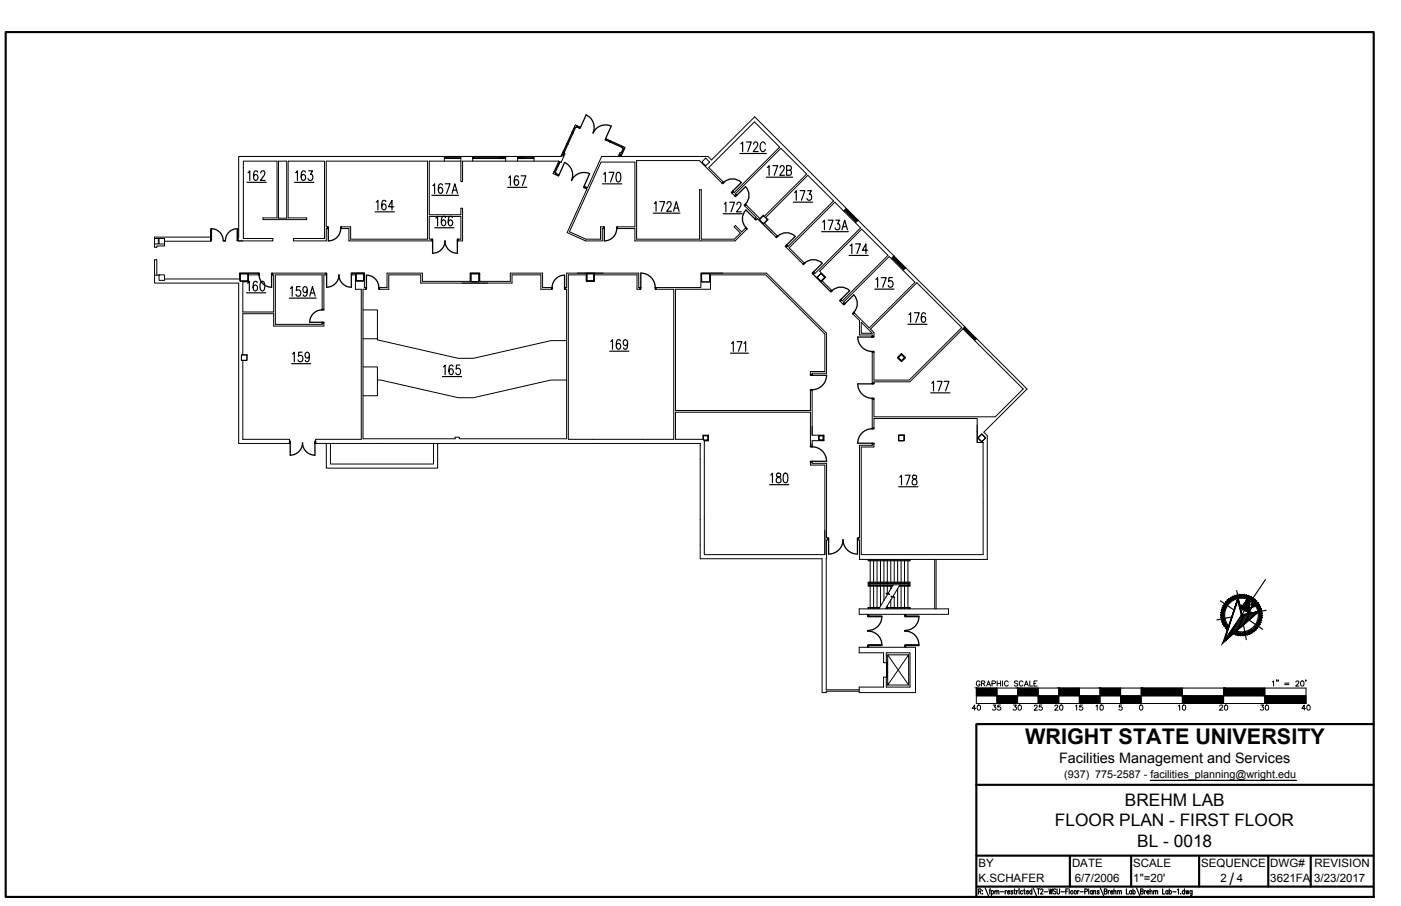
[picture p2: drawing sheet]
<svg xmlns="http://www.w3.org/2000/svg" width="432mm" height="279mm" viewBox="0 0 432 279" stroke-linecap="round" stroke-linejoin="round" font-family="sans-serif">
<!-- layer: A-EXISTING -->
<g fill="none" stroke="#000" stroke-width=".31">
<path d="M177.1 39.1l-.8 1.6M177.2 39.2l-.7 1.6M177.4 39.3l-.7 1.6M177.8 39l.9 .4M177.9 38.8l-.3 .5-.5-.2M177.9 38.8l-.6-.3-.2 .6M177.9 38.8l1 .5-.1 .3-1.1-.4M178.7 39.2l-.1 .4M85.8 49.7h2.6v17.6h-2.6zM137 48.3h-63.4v24.8h-.3v1.2h10.8v-.8h-9.1v-23.8h10.4v17.5h-4.4v.5h13.5v-.5h-5.7v-17.5h11.2v23.8h-9.5v.8h10.1v-3.8h.4v-.6h-.4v-20.2h31.2v24.1h-23.7v-3.9h-2.9v.6h2.3v3.8h25.6v-.5h-.8v-7h9.7v7h-.8v.5h1.4v-10.1h-.6v2h-9.7v-16.5h9.7M137 48.3h5M137 48.3v1.4"/>
<path d="M137.2 48.7h4.6M141.8 48.5h-4.8h.2v.4h-.2h4.8M142 49.7v6.3h.6v-6.3h29.6M142 48.3h3.7v1.4M142 48.5h-.2v.4h.2M142 48.3v1.4M145.7 48.5h10.1h-.2v.4h.2h-10.1h.2v-.4zM145.7 48.3h10.1M145.9 48.7h9.7M155.8 49.7v-1.4h3.7v1.4M159.5 48.3h5.1M159.7 48.7h4.7"/>
<path d="M164.4 48.5h-4.9h.2v.4h-.2h4.9M164.6 48.5h-.2v.4h.2M170.5 53.5l.2-.5 .6 .2-.2 .6M171.1 53.6l.9 .4M171.3 53.4l1 .5-.2 .4-1.6-.8M172.1 53.8l-.1 .4M172.1 49.9l.4 .2M172.2 49.7h.1M172.2 49.7l.4 .2M172.2 49.7l-1.7 3.8M172.3 50l-1.4 3.1M172.5 50.1l-1.4 3.1"/>
<path d="M172.5 50.1l-.6 1.4M172.6 49.9l-.1 .2M172.9 48.3h-8.3v1.4M173 48.1l-.1 .2M173.3 47.5l.5 .2-.2 .5-.5-.2zM173.4 47.1l.7 .3-1.2 2.7-.3-.2M173.6 46.7l-.2 .4M174 46.8l-.2 .5M174.7 44.3l.4 .2-.1 .2-.4-.2zM174.8 44.6l-1.1 2.4M176.2 40.9l-3.3 7.4M176.2 40.9l.4 .2 .1-.2"/>
<path d="M176.3 40.7l-.1 .2M176.3 40.7l.4 .2M176.4 41l-1.5 3.4M176.7 40.9l-2.9 6.4 .1-.2-.4-.2-.1 .2M180.1 57.7l.7 .3M180.2 57.5l-.2 .4M180.7 58.2l.2-.4 .2 .1 4.3-9.6h32.8l1.1 1 13.3-13.3 28.3 28.3M180.7 58.2l.2 .1-6.1 13.4 5.7 2.6h5.1v-3.8h.4v-.6h-.9v3.9h-4.5l-5.1-2.3 9.7-21.5h10.5v19.9h-5.4v.6h5.4v3.8h30.9l3.6-3.6-.4-.4-1.2 1.2-2-1.9-.3 .3 1.9 2-1.9 1.9h-10.2v-15.3h-.5v15.3h-19.4v-24.3h19.4l7 7 .3-.4-4.4-4.4 14-14.1 7.8 7.8-14.1 14-.3-.3-.3 .4 .9 1 .4-.4-.3-.3 14.1-14.1 7.9 8-13 12.9-.3-.3-1.1 1.1-4.3-4.3-.4 .4 3.6 3.5-.3 .3M180.9 57.8l-.9-.4-.2 .4 .9 .4M186.8 43l1.2 .6M186.9 42.8l-.2 .4M188.1 43.4l.2 .1-.2 .4-.2-.1z"/>
<path d="M188.2 43.7l3.8 1.7M191.1 47.5l.5 .2-.2 .5-.5-.2zM191.5 47l.4 .1M191.8 47.3l-.4 1-.7-.4M191.8 47.3l-.7-.3-.6 1.3M192 45.9l-.6 1.3M192.1 45.2l.6 .3-.3 .6-.6-.3zM192.1 45.2l-5.4-2.5-.2 .4 5.4 2.5M192.2 45.9l-.5 1.1M192.4 46.1l-.6 1.2M216.3 49.9l1.2-1.1 1.2 1.1-1.2 1.3zM47.6 73.5h1.2v1.7h-1.2v-2.1h17.4v1.3h-14.3v1.5h-2.4v.4h-.7v-1.1"/>
<path d="M49 73.5h1.7v1.7h-1.7zM68.8 74.2h.7v.2h-.7zM73.6 74.3h1.2M233.1 67.7l.4-.3 5.7 5.7 .4-.3-4-4 1.1-1.1-.7-.7 13-12.9 7.9 7.9-14.1 14M234.1 67.7l1.2-1.2 1.2 1.2-1.2 1.2zM236.6 67.7l.1 .1M242.5 75.7l.3 .3-.3-.3-.3 .4 5.3 5.3 .4-.3-4.7-4.7 14.1-14.1 7.9 8-14 14.1-.3-.4-.4 .4M260.3 64.9l3.6 3.6M260.4 64.7l.3-.3 .2 .2-.3 .3zM260.6 64.9l3.3 3.3M260.7 64.7l3.3 3.3M260.9 64.3l-.9 .8"/>
<path d="M260.9 64.3l3.5 3.6M260.9 64.6l3.3 3.3M264.2 67.9l.1 .1-.3 .3-.1-.1zM264.4 67.9l11.1 11M264.4 67.9l-.8 .8M274.9 79.5l3.6 3.6M275.1 79.4l.3-.3 .1 .1-.3 .3zM275.2 79.5l3.3 3.3M275.4 79.4l3.3 3.3M275.5 78.9l-.8 .9M275.5 78.9l3.6 3.6M275.5 79.2l3.3 3.3"/>
<path d="M47.6 84.9v-4.8h.7v4.8M49 84.9h-1.4v2.4h26v49.5h15.6v-1.3h-14.4v-24.4M49 84.8h1.7v1.7h-1.7zM74 84.4h2.4v2.3h-2.4zM74.9 86.9h1.7M76.6 84.2h-2.8v1.8h-23.1M79.7 84.8h-3.1v2.1h-1.8v9.3h9.5v-11.4h-.4M79.8 84.2h-6v1.6M83.9 84.2h16.5M100.4 84.8h-.6v10.6h-.5v-10.6h-14.4v15.2h14.4v-.4h.5v1h-15.5v-3.9h-9.5v12.7M108.4 84.2h3.9v4.5h.4v.5h-.8v46.1h28.4v-.5h1.3v.5h33v-46.1h-.4v-.5h.4v-4.5h22.3v4.5h.4v.5h-1v-4.4h-13.1v2h-2.5v-2h-5.5v50.7h32.5v-46.3h-5.5v-.5h13.8v-4.5h20.2l18.6 18.6v12.3h-4.5v.4h-.5v-.9h4.4v-11.6l-18.2-18.2h-17v4.4h-10.8v37.4h41.6v-6.2h.5v13.8h3.6v1.7h-3.6v1.8M108.5 84.8h1.1v4.4h1.8v46.3h-14.1v1.3h118.5v35.5h37.6v41.3h1.2v-.4h10.2"/>
<path d="M109.7 84.4h2.4v2.2h-2.4zM111.9 95.6h4.4v8.9h-4.4M119.3 84.2h10.9v2.6h14.7v-2.6h3v2.6h9.4v-2.6h9.9v4.5h2.8v.5h-3.3v-4.4h-8.9v2.5h-28.1v-2.5h-9.9v4.4h-2.8v-.5h2.3zM144.9 84.2h3M145.1 84.4h2.6v2.5h-2.6zM180.8 84.4h2.3v2.2h-2.3zM216.1 84.2h6.7M216.2 84.4h2.6v2.5h-2.6zM250.4 84.3l5.5 5.6 .4-.4-2.9-2.9 1.1-1.1-1.9-1.9 13-12.9 8.1 8-14.1 14.1-.3-.3-.4 .4 1 1 .4-.4-.3-.3 14.1-14.1 7.9 8-14.1 14-4.6-4.6-.4 .4 2 2v4.4h3.9v.4h.6v-1.1l-1.1-1.1 14.3-14.3 13.8 13.8-16.2 16.2h-10.8v-8.6h-.6v9.6h.6v-.5h11.1l16.3-16.3M251.8 85.5l1.3-1.2 1.2 1.2-1.3 1.3zM265.4 99.4l3.4 3.4h-3.4zM278.5 82.8l.3-.3 .2 .2-.3 .3z"/>
<path d="M279.1 82.5l37.4 37.5-13.3 13.3 1.1 1v38.2h-39.4v-6h-.4v-.6h.4M279.1 82.5l-.8 .9M74.4 109.4h1.7v1.7h-1.7zM111.9 113.1h4.4v8.9h-4.4M116.3 117.2h1l23.9 5.5h4.7l23.9-5.5h4.8M116.3 104.5v.3l24.9 5.7h4.7l23.9-5.5h4.8M276.9 110.3l.9-1 1 1-1 .9zM277.8 109.1l1.2 1.2-1.2 1.2-1.2-1.2zM296.8 101.4l18.6 18.6-8.6 8.5h-37.4v-5.5h-.6v9h.6v-2.9h31.8v7.4h1.8M297.1 101.4l3.3 3.3M297.2 101l.2 .1-.3 .3-.2-.1zM297.2 101.3l3.3 3.2"/>
<path d="M297.4 101.1l3.3 3.3M297.4 100.8l-.6 .6M300.4 104.7l.3-.3 .1 .1-.3 .3zM301 104.4l-.6 .6M100.6 136.8v7.6h34.3v-7.6M101.8 136.8v6.3h31.8v-6.3M216.8 134.4h1.4v1.3h-1.4zM218.3 134.2v1.7h-1.2v35.1h37.1v-27.6h-4.4v-.9h.5v.4h4.5v23h.4v.6h-.4l-.2 5.8v40.4h10.2M218.3 134.2h-1.6v1.3h-8.5v-8.4h41.6v10.5M218.3 134.2v1.7h-1.2M252.4 134.4h1.4v1.3h-1.4zM277 134.2h1.7v1.7h-1.7z"/>
<path d="M301.2 131v5.5h1.8v34.5h-37.6v-33.1h4v-1h-.6v.4h-3.9v28.6h-.4M301.4 135.1l1.2-1.2 1.2 1.2-1.2 1.1zM267.6 172.5v.4h12.9v-.4M267.8 172.5v.2h12.5v-.2M268 179.9h12v.5h-12zM268.2 172.5v.2M268.2 172.9v6.6M268.2 179.7v.2M269.3 172.5v.2M269.3 172.9v6.6M269.3 179.7v.2M270.3 172.5v.2"/>
<path d="M270.3 172.9v6.6M270.3 179.7v.2M271.4 172.5v.2M271.4 172.9v6.6M271.4 179.7v.2M272.4 172.5v.2M272.4 172.9v6.6M272.4 179.7v.2M273.5 172.5v.2M273.5 172.9v6.6M273.5 179.7v.2M274.5 172.5v.2"/>
<path d="M274.5 172.9v6.6M274.5 179.7v.2M275.6 172.5v.2M275.6 172.9v6.6M275.6 179.7v.2M276.7 172.5v.2M276.7 172.9v6.6M276.7 179.7v.2M277.7 172.5v.2M277.7 172.9v6.6M277.7 179.7v.2M278.8 172.5v.2"/>
<path d="M278.8 172.9v6.6M278.8 179.7v.2M279.8 172.5v.2M279.8 172.9v6.6M279.8 179.7v.2M288.1 172.5v15.3M288.5 172.5v15.3M264.8 199.6h17.4v14h-17.4v-1.7h7.5v-3.1h.9v3.1h7.3v-10.6h-7.3v3.1h-.9v-3.1h-7.5zM264.8 187.8h27.5v1.7h-27.5zM267.3 194.4h.5v.2h-.5zM267.3 199.1h.5v.2h-.5zM267.3 189.8h.5v.2h-.5z"/>
<path d="M267.5 189.5v.3M267.5 199.3v.3M267.7 189.5v.3M267.7 199.3v.3M268.2 180.4v.2M268.2 180.8v6.5M268.2 187.6v.2M269.3 180.4v.2M269.3 180.8v6.5M269.3 187.6v.2M270.3 180.4v.2M270.3 180.8v6.5"/>
<path d="M270.3 187.6v.2M271 187.6h-3.2v.2M271.1 187.3h-3.5v.5M271.4 180.4v.2M271.4 180.8v6.1M272.4 180.4v.2M272.4 180.8v4.4M273 187.6h7.3v.2M273.2 187.3h7.3v.5M273.5 180.4v.2M273.5 180.8v2.3M273.5 186.8v.5"/>
<path d="M273.5 187.6v.2M274.5 180.4v.2M274.5 180.8v.8M274.5 185v2.3M274.5 187.6v.2M275.1 180.8h-7.5v-1.3h12.9v1.3h-3.4M275.2 180.6h-7.4v-.9h12.5v.9h-3M275.3 180.4l-1.5 2.5 .4 .5-1.1-.5 .4 .5-2.6 4.4M275.6 184.2v3.1M275.6 187.6v.2M276.7 181.5v5.8M276.7 187.6v.2"/>
<path d="M277.4 180.4l-2.1 3.4 .4 .5-1.1-.5 .4 .5-2.1 3.5M277.7 180.4v.2M277.7 180.8v6.5M277.7 187.6v.2M278.8 194.4h.4v.2h-.4zM278.8 180.4v.2M278.8 180.8v6.5M278.8 187.6v.2M278.8 189.8h.4v.2h-.4zM278.8 199.1h.4v.2h-.4zM278.9 189.5v.3M278.9 199.3v.3"/>
<path d="M279.1 189.5v.3M279.1 199.3v.3M279.8 180.4v.2M279.8 180.8v6.5M279.8 187.6v.2M273.2 204.4h.1M273.2 204.2h.2v4.8h-.2zM273.6 201.9l6.4 9.4M280 201.9h-6.4v9.4l6.4-9.4v9.4h-6.4"/>
</g>
<!-- layer: A-DOOR -->
<g fill="none" stroke="#000" stroke-width=".4">
<path d="M180.6 35.4a4.2 4.2 0 0 1 2.2 5.6 4.3 4.3 0 0 1 5.6-2.1l-1.7 3.8M180.7 35.4l-1.8 3.9M181.7 53.5a4.2 4.2 0 0 0-5.6 2.2 4.2 4.2 0 0 0-2.1-5.6l-1.7 3.9M181.7 53.5l-1.7 3.9M222.6 56.5l.3-.4 .2 .2-.4 .4zM223.1 56.3a3.8 3.8 0 0 1 5.4 0M228.5 56.3l-2.7 2.7 .1 .1-.3 .4-.2-.1 .4-.4M65 70.6h.2v3.6h-.2zM65.2 70.5a3.6 3.6 0 0 1 3.6 3.7M73.1 70.5a3.6 3.6 0 0 0-3.6 3.7M73.1 70.6h.2v3.6h-.2zM105 70.5a3.8 3.8 0 0 1-3.8 3.8v-3.8h-.2v-.6h.2v.6"/>
<path d="M105 69.9h.2v.6h-.2zM133.1 73.8h.2v.5h-.2zM133.3 74.3v3.8M141 74.3v-.5h.2v.5h-.2v3.8a3.8 3.8 0 0 1-3.9-3.8 3.8 3.8 0 0 1-3.8 3.8M190.1 70.5a3.8 3.8 0 0 1-3.9 3.8l.1-3.8h-.3v-.6h.3v.6M190.1 69.9h.2v.6h-.2zM227 60.3l-.3 .3-.2-.1 .4-.4 .1 .2 2.7-2.8a3.8 3.8 0 0 1 0 5.4M229.8 62.9l.1 .2-.4 .4-.1-.2zM229.8 70.3l.1-.1 .4 .3-.1 .2zM229.9 64.8a3.8 3.8 0 0 0 0 5.4M229.9 64.8l2.7 2.7 .2-.2 .3 .4-.1 .2-.4-.4M239.2 73.1l.4-.3 .1 .1-.4 .4z"/>
<path d="M239.7 72.9a3.8 3.8 0 0 1 5.4 0l-2.7 2.7 .1 .1-.3 .4-.2-.1 .4-.4M79.7 84.2h.2v.6h-.2zM79.9 84.8a3.8 3.8 0 0 0 3.8 3.8v-3.8h.2v-.6h-.2v.6M99.3 95.6a3.8 3.8 0 0 0-3.8 3.8h3.8v.2h.5v-.2h-.5M99.3 95.4h.5v.2h-.5zM100.4 84.2h.3v.6h-.3zM100.7 84.8v3.8a3.8 3.8 0 0 0 3.8-3.8 3.8 3.8 0 0 0 3.8 3.8v-3.8h.2v-.6h-.2v.6M116.7 88.7h.3v.5h-.3zM116.7 88.7a3.8 3.8 0 0 0-3.8-3.8v3.8h-.2v.5h.2v-.5M170 88.7h.2v.5h-.2zM170.2 88.7a3.8 3.8 0 0 1 3.8-3.8v3.8h.2v.5h-.2v-.5M201.9 88.7a4.4 4.4 0 0 0-4.4-4.5v4.5h-.2v.5h.2v-.5"/>
<path d="M201.9 88.7h.3v.5h-.3zM247.9 81.1l.1 .1-.4 .4-.1-.2zM248 81.2a3.8 3.8 0 0 1 5.4 0l-2.7 2.7 .2 .1-.4 .4-.2-.1 .4-.4M255.9 89.9l.4-.4 .2 .2-.4 .3zM256.4 89.7a3.8 3.8 0 0 1 5.4 0M260.4 93.6l-.3 .4-.2-.1 .4-.4 .1 .1 2.7-2.7a3.8 3.8 0 0 1 0 5.4M261.9 89.7l-2.7 2.7 .1 .1-.4 .4-.1-.2 .4-.3M263.1 96.3l.2 .2-.4 .4-.1-.2zM250.3 115.7h-.5v-.2h.5v.2h4.5a4.5 4.5 0 0 1-4.5 4.5M268.8 103.9h.6v-.2h-.6v.2h-4.4a4.4 4.4 0 0 0 4.4 4.5M268.8 108.4h.6v.2h-.6zM268.8 118.4h.6v-.2h-.6v.2h-4.4a4.4 4.4 0 0 0 4.4 4.4"/>
<path d="M89.2 136h.2v.6h-.2zM89.4 136.6v3.8a3.8 3.8 0 0 0 3.8-3.9 3.8 3.8 0 0 0 3.9 3.9v-3.8h.2v-.6h-.2v.6M249.8 137.6h.5v.2h-.5zM249.8 120.2h.5v.2h-.5zM250.3 137.8a4.5 4.5 0 0 1 4.5 4.5h-4.5v.2h-.5v-.2h.5M268.8 132.2a4.4 4.4 0 0 0-4.4 4.5h4.4v.2h.6v-.2h-.6M268.8 122.8h.6v.2h-.6zM268.8 132h.6v.2h-.6zM255.4 166.4v-.5h-.2v.5h.2v4.5M264.3 166.4v-.5h.2v.5h-.2v4.5a4.5 4.5 0 0 1-4.5-4.5 4.4 4.4 0 0 1-4.4 4.5M267.6 194.6a4.2 4.2 0 0 1 4.2 4.3M267.6 198.9h4.2v.2h-4.2z"/>
<path d="M267.6 190h4.2v.2h-4.2zM271.8 190.2a4.2 4.2 0 0 1-4.2 4.2M279 194.6a4.2 4.2 0 0 1 4.2 4.3M279 190h4.2v.2h-4.2zM279 198.9h4.2v.2h-4.2zM283.2 190.2a4.2 4.2 0 0 1-4.2 4.2"/>
</g>
<!-- layer: NORTH -->
<g fill="#000" stroke="#000" stroke-width=".31">
<path d="M382.3 187.2l.7 .3zM382.7 187.5l.5 .2zM384.3 185.1l.6 1.6-1.3-.6zM384.7 188.8l.5 .2zM386.1 186.6l.2 .1zM386.1 186.5l.2 .1zM386.2 186.5l.2 .1zM386.2 186.5l.3 .1zM385.9 186.2l.6 .2z"/>
<path d="M380.5 194.8l.4 .9-.7-.2zM380.5 194.8l.4 .9 .2-.7zM381.1 195l.5 .9-.7-.2zM381.1 195l.5 .9 .1-.7zM381.7 195.2l.6 .8-.7-.1zM381.7 195.2l.6 .8v-.8zM382.3 195.2l.7 .8h-.7zM382.3 195.2l.7 .8v-.8zM383 195.2l.7 .7-.7 .1zM383 195.2l.7 .7-.1-.8zM383.6 195.1l.8 .6-.7 .2zM383.6 195.1l.8 .6-.2-.7zM384.2 195l.9 .5-.7 .2zM384.2 195l.9 .5-.3-.7zM384.8 194.8l1 .3-.7 .4zM384.8 194.8l1 .3-.4-.6zM385.4 194.5l1 .3-.6 .3zM385.4 194.5l1 .3-.5-.6zM385.9 194.2l1 .1-.5 .5zM385.9 194.2l1 .1-.5-.5zM386.4 193.8h1l-.5 .5zM386.9 193.3l-.5 .5h1zM386.9 193.3l1-.1-.5 .6zM387.3 192.8l-.4 .5 1-.1z"/>
<path d="M382.3 187.2l.7 .3zM382.3 187.2l.7 .3z"/>
<path d="M382.3 187.2l.7 .3zM382.3 187.2l.7 .3z"/>
<path d="M382.3 187.2l.7 .3zM382.4 187.2l.6 .3z"/>
<path d="M382.4 187.2l.6 .2zM382.4 187.2l.6 .2z"/>
<path d="M382.4 187.1l.6 .3zM382.4 187.1l.6 .3z"/>
<path d="M382.4 187.1l.2 .2zM382.4 187.1l.2 .2z"/>
<path d="M382.4 187.1l.1 .1zM382.4 187.1l.1 .1z"/>
<path d="M382.3 187.2l.7 .4zM382.3 187.2l.7 .4zM382.3 187.2l.7 .3z"/>
<path d="M382.4 187.3l.7 .3zM382.4 187.3l.7 .3z"/>
<path d="M382.5 187.3l.6 .3zM382.5 187.3l.6 .3z"/>
<path d="M382.6 187.4l.6 .3zM382.6 187.4l.6 .3z"/>
<path d="M382.6 187.3l.4 .1zM382.6 187.3l.4 .1z"/>
<path d="M382.6 187.3l.4 .1zM382.6 187.3l.4 .1z"/>
<path d="M382.6 187.3l.4 .1zM382.7 187.3l.3 .1z"/>
<path d="M382.6 187.4l.6 .3zM382.6 187.4l.6 .3z"/>
<path d="M382.7 187.5l.5 .2zM382.7 187.5l.5 .2z"/>
<path d="M382.7 187.3l.3 .1zM382.7 187.3l.3 .1z"/>
<path d="M384.3 184.9l-1.3 2.2zM384.3 184.9l-1.3 2.2zM384.3 184.9l.6 .4zM384.3 185l.6 .3zM384.8 185.4l.2 2.8zM384.8 185.4l.2 3zM386 186.7l-1 1.7zM386 186.7l-1 1.7z"/>
<path d="M382.7 187.3l.3 .1zM382.7 187.3l.3 .1z"/>
<path d="M382.7 187.3l.3 .1zM382.7 187.3l.3 .1zM382.7 187.3l.3 .1zM382.7 187.3l.3 .1z"/>
<path d="M382.7 187.3l.3 .1zM382.7 187.3l.3 .1z"/>
<path d="M382.7 187.3h.3zM382.8 187.2l.2 .1zM382.8 187.2l.2 .1zM382.8 187.2l.2 .1z"/>
<path d="M382.8 187.2l.2 .1zM382.8 187.2l.2 .1zM382.8 187.2l.2 .1zM382.8 187.2l.2 .1z"/>
<path d="M382.8 187.2l.2 .1zM382.8 187.2l.2 .1z"/>
<path d="M382.8 187.2l.2 .1zM382.8 187.2l.2 .1z"/>
<path d="M382.8 187.2l.2 .1zM382.9 187.1l.1 .2zM382.9 187.1l.1 .1zM382.9 187.1l.1 .1z"/>
<path d="M382.9 187.1l.1 .1zM382.9 187.1l.1 .1z"/>
<path d="M382.9 187.1l.1 .1zM382.9 187.1l.2 .1z"/>
<path d="M382.9 187.1l.2 .1zM382.9 187.1l.2 .1z"/>
<path d="M383.6 186.1l-.7 1h.2zM383.6 186.1l.1 .1-.6 .9z"/>
<path d="M382.3 187.2l.9 .6zM382.3 187.2l.8 .5zM382.4 187.1l-.1 .1z"/>
<path d="M383.7 186.2v1.2l1.3 .5zM383.7 186.2l1.2 .5 .1 1.2z"/>
<path d="M383.7 187.4l.1 .4 1.2 .5zM383.7 187.4l1.3 .5v.4z"/>
<path d="M383.8 187.8v.4l1.1 .5zM383.8 187.8l1.3 .5-.2 .4z"/>
<path d="M383.8 188.2l1 .6zM383.8 188.2l1.1 .5z"/>
<path d="M384.3 188.6l.9 .4zM384.3 188.6l.9 .4z"/>
<path d="M384.3 185.1l.6 1.6v-1.4zM384.3 185l.6 .3z"/>
<path d="M386.1 186.7l-1.1 1.6h.1zM386.1 186.7l.1 .1-1.1 1.5z"/>
<path d="M385.9 186.2l.7 .3zM385.9 186.2l.7 .3z"/>
<path d="M386 186.2l.6 .3zM386 186.2l.6 .3z"/>
<path d="M386.1 186.7l.1 .1zM386.1 186.7l.1 .1z"/>
<path d="M386.1 186.7h.1zM386.1 186.7h.1z"/>
<path d="M386.1 186.6l.1 .1zM386.1 186.6l.1 .1z"/>
<path d="M386.1 186.6l.1 .1zM386.1 186.6l.1 .1z"/>
<path d="M386 186.3l.7 .3zM386 186.3l.7 .3z"/>
<path d="M386.1 186.6l.1 .1zM386.1 186.6l.2 .1zM386.1 186.6l.2 .1z"/>
<path d="M386.1 186.3l.7 .3zM386.1 186.3l.7 .3z"/>
<path d="M386 186l-.1 .2zM386 186l.8 .6zM386 186.1l.8 .5z"/>
<path d="M386.1 186.6l.2 .1zM386.1 186.6h.2zM386.1 186.6h.2zM386.1 186.6h.2z"/>
<path d="M386.1 186.6h.2zM386.1 186.5l.2 .1z"/>
<path d="M386.1 186.3l.7 .3zM386.1 186.3l.7 .3z"/>
<path d="M386.1 186.3l.7 .3zM386.1 186.3l.7 .3z"/>
<path d="M386.1 186.5l.2 .1zM386.1 186.5l.2 .1zM386.1 186.5l.3 .1z"/>
<path d="M386.1 186.5l.3 .1zM386.1 186.5l.3 .1z"/>
<path d="M386.1 186.5l.3 .1zM386.2 186.5l.2 .1z"/>
<path d="M386.1 186.4l.7 .3zM386.1 186.4l.7 .3z"/>
<path d="M386.1 186.4l.7 .3zM386.1 186.4l.7 .2z"/>
<path d="M386.2 186.5l.2 .1zM386.2 186.5l.2 .1zM386.2 186.5l.3 .1z"/>
<path d="M386.2 186.5l.3 .1zM386.2 186.5l.3 .1zM386.2 186.5l.3 .1z"/>
<path d="M386.2 186.5l.5 .2zM386.2 186.5l.6 .2z"/>
<path d="M386.2 186.4l.6 .3zM386.2 186.4l.6 .3z"/>
<path d="M386.2 186.4l.6 .3zM386.2 186.4l.6 .3z"/>
<path d="M386.2 186.5l.2 .1zM386.2 186.5l.2 .1z"/>
<path d="M385.9 186.2l.6 .2zM386 186.1l.4 .3z"/>
<path d="M386.5 186.6l.2 .1zM386.5 186.6l.2 .1z"/>
<path d="M386.6 186.6l.1 .1zM386.6 186.6l.1 .1z"/>
<path d="M386.2 186.7l-1.3 2.1zM386.2 186.7l-1.4 2.1zM384.8 188.8l.4 .2zM384.8 188.8l.4 .2zM383.7 188.2l1.4 1zM383.7 188.2l1.4 .9zM383.7 186.3v1.9zM383.7 186.1l.1 2.1zM383.7 186.1l-.6 1.1zM383.7 186.1l-.6 1.1z"/>
<path d="M376.9 198.3l11-9.5-.2-.2zM377.4 197.6l10.3-9-10.8 9.7zM381.6 184.2l-4.7 14.1 .5-.7zM381.6 184.2v.8l-4.2 12.6zM381.6 184.2v.8l1.1 4.6zM381.6 185l1.1 4.6-.1 .2zM382.7 189.6l-.1 .2 5.2-1.2zM382.6 189.8l5.2-1.2v.2z"/>
<path d="M387.3 192.8l.9-.2-.3 .6zM387.6 192.2l-.3 .6 .9-.2zM387.6 192.2l.9-.2-.3 .6zM387.8 191.7l-.2 .5 .9-.2zM387.8 191.7l.9-.4-.2 .7zM388 191.1l-.2 .6 .9-.4zM388 191.1l.9-.5-.2 .7zM388.1 190.5l-.1 .6 .9-.5zM388.1 190.5l.9-.6-.1 .7zM388.2 189.9l-.1 .6 .9-.6zM388.2 189.9l.7-.7 .1 .7zM388.2 189.2v.7l.7-.7zM388.8 188.5l.1 .7h-.7zM388.1 188.6l.1 .6 .6-.7zM388.7 187.8l.1 .7-.7 .1zM388 188l.1 .6 .6-.8zM388.4 187.1l.3 .7-.7 .2zM387.7 187.4l.3 .6 .4-.9zM388.1 186.5l.3 .6-.7 .3zM387.4 186.9l.3 .5 .4-.9zM387.7 185.9l.4 .6-.7 .4zM387.1 186.4l.3 .5 .3-1zM387.2 185.4l.5 .5-.6 .5zM386.7 185.9l.4 .5 .1-1zM386.7 184.9l.5 .5-.5 .5zM386.7 184.9l-.5 .6 .5 .4zM386.2 184.5l.5 .4-.5 .6zM386.2 184.5l-.4 .6 .4 .4zM385.6 184.1l.6 .4-.4 .6zM385.6 184.1l-.4 .7 .6 .3zM384.9 183.8l.7 .3-.4 .7zM384.9 183.8l-.2 .7 .5 .3zM384.2 183.6l.7 .2-.2 .7zM384.2 183.6l-.1 .7 .6 .2zM383.6 183.4l.6 .2-.1 .7zM383.6 183.4l-.2 .8 .7 .1zM382.9 183.4h.7l-.2 .8zM382.9 183.4l-.1 .7 .6 .1zM382.1 183.4h.8l-.1 .7zM382.1 183.4l.1 .7h.6zM381.4 183.5l.7-.1 .1 .7zM381.4 183.5l.2 .7 .6-.1zM380.8 183.7l.6-.2 .2 .7zM380.8 183.7l.2 .7 .6-.2zM380.1 183.9l.7-.2 .2 .7zM380.1 183.9l.3 .7 .6-.2zM379.5 184.2l.6-.3 .3 .7zM379.5 184.2l.3 .7 .6-.3zM378.9 184.7l.6-.5 .3 .7zM378.9 184.7l.4 .5 .5-.3zM378.3 185.1l.6-.4 .4 .5zM378.3 185.1l.6 .5 .4-.4zM378.3 185.1l.6 .5h-1zM377.9 185.6l.5 .5 .5-.5zM377.9 185.6l.5 .5-1 .1zM377.4 186.2l.6 .4 .4-.5zM377.4 186.2l.6 .4-.9 .2zM377.1 186.8l.6 .3 .3-.5zM377.1 186.8l.6 .3-.9 .3zM376.8 187.4l.7 .3 .2-.6zM376.8 187.4l.7 .3-1 .4zM376.5 188.1l.8 .2 .2-.6zM376.5 188.1l.8 .2-.9 .6zM376.4 188.9h.7l.2-.6zM376.4 188.9h.7l-.7 .7zM376.4 189.6h.7v-.7zM376.4 189.6h.7l-.7 .7zM377.1 189.6l-.7 .7 .7-.1zM376.4 190.3l.7-.1-.6 .8zM377.1 190.2l-.6 .8 .7-.1zM376.5 191l.7-.1-.5 .8zM377.2 190.9l-.5 .8 .7-.2zM376.7 191.7l.7-.2-.4 .9zM377.4 191.5l-.4 .9 .6-.3zM377 192.4l.6-.3-.3 .9zM377.6 192.1l-.3 .9 .6-.4zM377.3 193l.6-.4-.2 1zM377.9 192.6l-.2 1 .6-.5zM377.7 193.6l.6-.5-.1 1.1zM378.3 193.1l-.1 1.1 .5-.6z"/>
</g>
<circle cx="386.1" cy="186.7" r=".18" fill="#000"/>
<g fill="none" stroke="#000" stroke-width=".36">
<path d="M390 178.7l-5.1 7.6M376.1 185.3l4.3 2.9M377.3 197.8h-.1M377.7 197.4l-.3 .1M378.1 197.1h-.5M378.5 196.7l-.7 .1M378.7 193.1a5.2 5.2 0 0 1 2.1-8.3 5.2 5.2 0 0 1 7 4.8 5.2 5.2 0 0 1-6.9 5M379 196.3l-.9 .2M379.4 196l-1.1 .2M379.7 190.3l-4.6 .9M379.8 195.6l-1.3 .2M380.2 195.2l-1.5 .3"/>
<path d="M380.7 194.9l-1.8 .3M381.1 194.5l-1.9 .4M381.1 191.9l3.8-.7 4.3 2.9M381.2 182.1l.9 4.6M381.5 194.1l-2.1 .4M381.9 193.8l-2.3 .4M382.3 193.4l-2.5 .5M382.8 193l-2.8 .6M383.2 192.7l-2.9 .5M383.2 192.6l.9 4.7M383.6 192.3l-3.1 .6M383.8 188l-6.7 9.9"/>
<path d="M384.1 191.9l-3.4 .7M384.5 191.6l-3.6 .6M385.3 190.8l-3.9 .8M385.8 190.5l-4.2 .8M386.2 190.1l-4.4 .9M386.6 189.7l-4.6 .9M387 189.4l-4.8 .9M387.4 189l-4.9 1M390.2 188.2l-4.6 .9"/>
</g>
<!-- layer: BORDER -->
<path d="M1.7 9.9h421.7v266.7h-421.7zM423.4 223.3h-122.5v53.3M300.9 242h122.5M300.9 263.9h122.5M301.1 273.4h122.3M329.7 263.9v9.5M348.6 263.9v9.5M369.6 263.9v9.5M390.9 263.9v9.5M404 263.9v9.5" fill="none" stroke="#000" stroke-width=".66"/>
<!-- layer: BORDER-NOTE -->
<path d="M354.6 240.7h45" fill="none" stroke="#000" stroke-width=".4"/>
<g fill="none" stroke="#000" stroke-width=".36">
<path d="M301.6 274.9l.7-.1v-.6l-.7-.1v1.6M302 274.9l.4 .8M302.8 274.7h.1M302.8 275.5v.2zM303.6 273.8l1 2.4M304.9 274.7h.4M305.3 274.1l-.3 .3v1.3M305.6 274.9l.1-.2a.47 .47 0 0 1 .5 .5 .47 .47 0 0 1-.5 .4l-.1-.1M305.6 274.7v1.5M306.6 274.9l.3-.2h.3v1M306.6 274.7v1M307.2 274.9l.3-.2h.3l.1 1"/>
<path d="M308.3 275h1M309.8 274.7v1M310.3 274.7l-.5 .4M310.5 275.1h.7l-.1-.4a.44 .44 0 0 0-.6 .5 .44 .44 0 0 0 .7 .3M312.2 274.9l-.6-.2v.3l.6 .5-.3 .2-.3-.2M312.5 274.7h.4M312.7 274.1v1.3l.3 .3M313.3 274.7v1M313.8 274.7l-.5 .4M314 274.2h.1M314.1 274.7v1M315.2 274.9l-.1-.2a.47 .47 0 0 0-.6 .5 .47 .47 0 0 0 .6 .4l.1-.1"/>
<path d="M315.5 274.7h.4M315.7 274.1v1.3l.3 .3M316.3 275.1h.7l-.1-.4a.46 .46 0 0 0-.6 .5 .46 .46 0 0 0 .6 .4l.1-.1M318 274.9l-.1-.2a.47 .47 0 0 0-.6 .5 .47 .47 0 0 0 .6 .4l.1-.1M318 274.1v1.6M318.4 273.8l1 2.4M319.7 274.1h.8M320.1 274.1v1.6M320.8 274.5l.1-.3 .3-.1 .2 .5-.7 1.1h.8M321.8 275h1M323.3 274.1l.3 1.6 .3-1.6 .2 1.6 .3-1.6M325.5 274.3l-.3-.2-.6 .2 .1 .4 .5 .2a.43 .43 0 0 1 .1 .8 .43 .43 0 0 1-.7-.2"/>
<path d="M325.8 274.1v1.1l.3 .5 .4-.2 .1-1.4M327 275h1.1M328.5 274.9h.5M329.2 274.1h-.7v1.6M329.5 274.1v1.6M332.1 274.7v1M332.6 274.7l-.5 .4M332.9 275h1M334.3 274.9h.7v-.7l-.7-.1v1.6M335.5 274.1v1.6M336.7 274.9l-.1-.2a.47 .47 0 0 0-.6 .5 .47 .47 0 0 0 .6 .4l.1-.1M336.7 274.7v1"/>
<path d="M337.1 274.9l.2-.2h.3l.1 1M337.1 274.7v1M338.8 274.9l-.2-.2-.4 .2 .5 .3v.4l-.3 .1-.2-.2M339.1 273.8l1 2.4M340.4 274.9l.6-.1v-.6l-.6-.1v1.6l.7-.2 .1-.3-.3-.3M341.6 274.7v1M342 274.7l-.4 .4M342.3 275.1h.7l-.1-.4a.44 .44 0 0 0-.6 .5 .44 .44 0 0 0 .7 .3M343.3 274.9l.3-.2h.3v1M343.3 274.1v1.6M344.4 274.9l.3-.2h.2l.1 1M344.4 274.7v1"/>
<path d="M345 274.9l.3-.2h.3v1M347.2 274.1v1.6h.6M348.8 274.9l-.1-.2a.47 .47 0 0 0-.6 .5 .47 .47 0 0 0 .6 .4l.1-.1M348.8 274.7v1M349.2 274.9l.1-.2a.46 .46 0 0 1 .6 .5 .46 .46 0 0 1-.6 .4l-.1-.1M349.2 274.1v1.6M350.3 273.8l1 2.4M351.5 274.9l.7-.1v-.6l-.7-.1v1.6l.8-.2v-.5l-.3-.1M352.7 274.7v1M353.2 274.7h-.3l-.2 .4M353.5 275.1h.6l-.1-.4a.47 .47 0 0 0-.6 .5 .47 .47 0 0 0 .6 .4l.1-.1M354.5 274.9l.3-.2h.2l.1 1"/>
<path d="M354.5 274.1v1.6M355.6 274.9l.2-.2h.3l.1 1M355.6 274.7v1M356.2 274.9l.3-.2h.2l.1 1M358.3 274.1v1.6h.7M360 274.9l-.1-.2a.47 .47 0 0 0-.6 .5 .47 .47 0 0 0 .6 .4l.1-.1M360 274.7v1M360.4 274.9l.1-.2a.47 .47 0 0 1 .6 .5 .47 .47 0 0 1-.6 .4l-.1-.1M360.4 274.1v1.6M361.5 275h1M362.9 274.4l.3-.3v1.6M363.9 275.5l.1 .1"/>
<path d="M365.1 274.9l-.1-.2a.47 .47 0 0 0-.6 .5 .47 .47 0 0 0 .6 .4l.1-.1M365.1 274.1v1.6M365.5 274.7l.2 1 .2-1 .3 1 .2-1M367.4 274.7l-.1 1.4-.4 .1M367.4 274.9l-.1-.2a.47 .47 0 0 0-.6 .5 .47 .47 0 0 0 .6 .4l.1-.1"/>
<circle cx="330.4" cy="275.1" r=".47"/>
<circle cx="331.4" cy="275.1" r=".47"/>
</g>
<!-- layer: ROOM-NUMBER -->
<g fill="none" stroke="#000" stroke-width=".36">
<path d="M76.1 56.2h6M76.4 53.2l.6-.5v2.9M79.4 53.1l-.1-.3-.5-.1a2.29 2.29 0 0 0-.3 2.8 .81 .81 0 0 0 1-.8 .81 .81 0 0 0-1-.8l-.4 .7M80.4 53.4l.1-.4a.68 .68 0 0 1 .9-.2 .68 .68 0 0 1 .1 1l-1.2 1.8h1.4M90.8 56.2h5.9M91.1 53.2l.6-.5v2.9M94.1 53.1l-.1-.3-.5-.1a2.29 2.29 0 0 0-.4 2.8 .81 .81 0 0 0 1.1-.8 .81 .81 0 0 0-1.1-.8l-.3 .7M95.2 52.7h1.1l-.6 1.1a.87 .87 0 0 1 .7 1.2 .87 .87 0 0 1-1.3 .4l-.2-.3M133.4 57.2l.5-.5v2.9M136.4 57.1l-.1-.3-.6-.1a2.29 2.29 0 0 0-.3 2.8 .81 .81 0 0 0 1.1-.8 .81 .81 0 0 0-1.1-.8l-.3 .7M137.2 56.7h1.5l-1.1 2.9M139.3 59.6l.9-2.9 .8 2.9"/>
<path d="M139.7 58.6h1M156.5 57.8h5.9M156.8 54.8l.5-.6v3M159.8 54.6l-.1-.2-.6-.2a2.29 2.29 0 0 0-.3 2.8 .81 .81 0 0 0 1.1-.7 .81 .81 0 0 0-1.1-.8l-.3 .7M160.6 54.2h1.5l-1.1 3M185.7 56.7h5.9M186 53.7l.6-.6v3M187.7 53.1h1.5l-1 3M190.2 53.3l.5-.2a2.02 2.02 0 0 1 0 3h-.2a2.29 2.29 0 0 1-.3-2.8zM228 47.3h8.2M228.4 44.4l.5-.6v3M230.1 43.8h1.4l-1 3"/>
<path d="M232.3 44.5l.1-.4a.68 .68 0 0 1 .9-.2 .68 .68 0 0 1 .1 1l-1.2 1.9h1.5M235.9 44.5a.83 .83 0 0 0-1.1-.7 .83 .83 0 0 0-.5 1.1v.7a.83 .83 0 0 0 .5 1.1 .83 .83 0 0 0 1.1-.6M236.2 54.6h8.1M236.5 51.7l.5-.6v3M238.2 51.1h1.5l-1.1 3M240.4 51.8l.1-.4a.68 .68 0 0 1 1-.2 .68 .68 0 0 1 .1 1l-1.3 1.9h1.5M242.4 52.5l1.3-.1 .2-.5-.2-.7-1.3-.1v3h1a.82 .82 0 0 0 .5-.8 .82 .82 0 0 0-.5-.8M244.9 59.4l.5-.6v3M246.6 58.8h1.5l-1.1 3M248.9 58.8h1.2l-.7 1.1a.87 .87 0 0 1 .7 1.2 .87 .87 0 0 1-1.3 .4l-.1-.3M115.6 65.3h5.9M115.9 62.3l.6-.5v2.9"/>
<path d="M118.9 62.2l-.1-.3-.5-.1a1.62 1.62 0 0 0-.7 1.9l.4 .9a.81 .81 0 0 0 1-.8 .81 .81 0 0 0-1-.8l-.4 .7M121.3 63.7h-1.5l1-1.9v2.9M133.1 60.2h8.2M134 70.2h5.9M134.3 67.3l.6-.6v3M137.3 67.1l-.1-.3-.5-.1a2.29 2.29 0 0 0-.4 2.8 .81 .81 0 0 0 1.1-.8 .81 .81 0 0 0-1.1-.7l-.3 .7M139.4 67.1l-.1-.3-.5-.1a2.29 2.29 0 0 0-.3 2.8 .81 .81 0 0 0 1-.8 .81 .81 0 0 0-1-.7l-.4 .7M201.3 65.7h8.3M201.7 62.8l.5-.6v2.9M203.4 62.2h1.4l-1 2.9M205.6 62.9l.1-.4a.68 .68 0 0 1 1-.2 .68 .68 0 0 1 0 1l-1.2 1.8h1.5M207.6 65.1l.8-2.9 .9 2.9"/>
<path d="M207.9 64.2h1.1M222.9 65.9h5.9M223.2 62.9l.5-.5v2.9M224.9 62.4h1.5l-1.1 2.9M227.1 63.1l.4-.7 .7 .1 .2 .4-.3 1-1.1 1.4h1.5M244.6 62.3h5.9M253.2 71.5h8.3M253.6 68.5l.5-.6v3M255.3 67.9h1.4l-1 3M257.6 67.9h1.2l-.7 1.1a.85 .85 0 0 1 .7 1.3 .85 .85 0 0 1-1.4 0M259.5 70.9l.8-3 .9 3M259.8 69.9h1.1"/>
<path d="M261.7 78.8h5.9M262 75.8l.5-.6v3M263.7 75.2h1.5l-1.1 3M267.4 77.2h-1.6l1.1-2v3M76 90.3h5.9M76.3 87.3l.5-.5v2.9M79.3 87.2l-.1-.3-.6-.1a2.29 2.29 0 0 0-.3 2.8 .81 .81 0 0 0 1.1-.8 .81 .81 0 0 0-1.1-.8l-.3 .7M80.4 86.9l.6-.1a2.02 2.02 0 0 1 0 2.9h-.2a2.29 2.29 0 0 1-.4-2.8zM89.2 91.9h8.2M89.5 89l.6-.6v2.9M92.5 88.4h-1.1l-.1 1.3a.94 .94 0 0 1 1.5 .5 .94 .94 0 0 1-1 1.1l-.6-.5M94.7 89.4a.78 .78 0 0 1-.7 .8 .87 .87 0 0 1-.6-1 .87 .87 0 0 1 1-.7 2.66 2.66 0 0 1 0 2.7l-.5 .1-.5-.4"/>
<path d="M95.5 91.3l.8-2.9 .8 2.9M95.8 90.4h1M269.6 89.2h5.9M270 86.2l.5-.6v3M271.6 85.6h1.5l-1 3M275 85.6h-1l-.1 1.3a.95 .95 0 0 1 1.5 .5 .95 .95 0 0 1-1.1 1.2l-.5-.6M280.1 97l.6-.6v3M281.8 96.4h1.5l-1 3M285.2 96.9l-.1-.3-.5-.2a2.29 2.29 0 0 0-.3 2.9 .81 .81 0 0 0 1-.8 .81 .81 0 0 0-1-.8l-.4 .7M89.8 112.2h6M90.2 109.2l.5-.6v3M93.1 108.6h-1l-.1 1.3a.94 .94 0 0 1 1.5 .5 .94 .94 0 0 1-1.1 1.2l-.5-.6"/>
<path d="M95.4 109.6a.78 .78 0 0 1-.8 .8 .87 .87 0 0 1-.6-1 .87 .87 0 0 1 1.1-.7 2.29 2.29 0 0 1-.4 2.9l-.5-.2-.1-.3M136.3 116.1h6M136.7 113.1l.5-.5v2.9M139.6 113l-.1-.3-.5-.1a2.32 2.32 0 0 0-.3 2.8 .82 .82 0 0 0 1-.8 .82 .82 0 0 0-1-.8l-.3 .8M141.7 112.6h-1l-.1 1.2a.94 .94 0 0 1 1.5 .6 .94 .94 0 0 1-1.1 1.1l-.5-.5M187.9 108.3h5.9M188.2 105.3l.6-.6v3M191.2 105.2l-.1-.3-.5-.2a2.29 2.29 0 0 0-.3 2.9 .81 .81 0 0 0 1-.8 .81 .81 0 0 0-1-.8l-.4 .7M193.4 105.7a.78 .78 0 0 1-.7 .9 .87 .87 0 0 1-.6-1.1 .87 .87 0 0 1 1-.6 2.29 2.29 0 0 1-.3 2.8l-.5-.1-.1-.3M225.1 108.9h5.5M225.5 105.9l.5-.5v2.9M227.2 105.4h1.5l-1.1 2.9"/>
<path d="M229.3 105.9l.5-.5v2.9M279.8 100h5.9M287.2 118.2l.5-.6v3M288.9 117.6h1.5l-1.1 3M291 117.6h1.5l-1.1 3M286.8 121.2h6M237.2 149.5h5.9M237.5 146.5l.6-.6v3M239.5 146.1v.8a1.18 1.18 0 0 1 1.1 .6 1.18 1.18 0 0 1-.1 1.3 .92 .92 0 0 1-1.3-.7 .92 .92 0 0 1 1.1-1l.2-.2a.63 .63 0 0 0-.3-1zM241.7 146.1l.5-.2a2.02 2.02 0 0 1 0 3h-.2a1.77 1.77 0 0 1-.5-2.4zM277 150.1h5.9M277.3 147.1l.5-.5v2.9"/>
<path d="M279 146.6h1.5l-1.1 2.9M281.3 146.7v.8a1.18 1.18 0 0 1 1.1 .6 1.18 1.18 0 0 1 0 1.3 .92 .92 0 0 1-1.3-.7 .92 .92 0 0 1 1.1-1l.2-.2a.63 .63 0 0 0-.3-.9z"/>
</g>
<!-- layer: Graphic Scale -->
<g fill="none" stroke="#000" stroke-width=".31">
<path d="M300.9 212.2h101.6v4.8h-101.6zM300.9 214.6h101.6M307.3 212.2v4.8M313.6 212.2v4.8M320 212.2v4.8M326.3 212.2v4.8M332.7 212.2v4.8M339 212.2v4.8M345.4 212.2v4.8M345.8 217.4h-.8l-.1 .7a.56 .56 0 0 1 .9 0 .56 .56 0 0 1-.1 .8 .56 .56 0 0 1-.8-.2M351.4 217.5a.72 .72 0 0 1 .9 .7 .72 .72 0 0 1-.9 .7l-.2-.6zM351.7 212.2v4.8"/>
<path d="M364.4 212.2v4.8M377.1 212.2v4.8M389.8 212.2v4.8M392.2 210.3l.3-.3v1.6M393.5 209.8l-.1 .3M394 209.8l-.2 .3M395.9 210.7h1.4M395.9 211.1h1.4M399.4 210.4l.3-.4 .6 .3-1 1.3h1.1M401.1 210.1l.2-.1a.82 .82 0 0 1 .6 .8 .82 .82 0 0 1-.6 .8l-.2-.1-.3-.6zM402.5 209.8l-.1 .3"/>
</g>
<g fill="#000" stroke="#000" stroke-width=".31">
<path d="M300.9 212.2l6.4 2.4v-2.4zM300.9 212.2l6.4 2.4h-6.4z"/>
<path d="M307.3 214.6l6.3 2.4v-2.4zM307.3 214.6l6.3 2.4h-6.3z"/>
<path d="M313.6 212.2l6.4 2.4v-2.4zM313.6 212.2l6.4 2.4h-6.4z"/>
<path d="M320 214.6l6.3 2.4v-2.4zM320 214.6l6.3 2.4h-6.3z"/>
<path d="M326.3 212.2l6.4 2.4v-2.4zM326.3 212.2l6.4 2.4h-6.4z"/>
<path d="M332.7 214.6l6.3 2.4v-2.4zM332.7 214.6l6.3 2.4h-6.3z"/>
<path d="M339 212.2l6.4 2.4v-2.4zM339 212.2l6.4 2.4h-6.4z"/>
<path d="M345.4 214.6l6.3 2.4v-2.4zM345.4 214.6l6.3 2.4h-6.3z"/>
<path d="M351.7 212.2l12.7 2.4v-2.4zM351.7 212.2l12.7 2.4h-12.7z"/>
<path d="M364.4 214.6l12.7 2.4v-2.4zM364.4 214.6l12.7 2.4h-12.7z"/>
<path d="M377.1 212.2l12.7 2.4v-2.4zM377.1 212.2l12.7 2.4h-12.7z"/>
<path d="M389.8 214.6l12.7 2.4v-2.4zM389.8 214.6l12.7 2.4h-12.7z"/>
</g>
<text font-size="6.7" x="315.9" y="229.5">WRIGHT STATE UNIVERSITY</text>
<g font-size="5.3">
<text x="346.7" y="248.4">BREHM LAB</text>
<text x="325.2" y="254.9">FLOOR PLAN - FIRST FLOOR</text>
<text x="350.5" y="261.2">BL - 0018</text>
<text x="378.9" y="272.8">/</text>
</g>
<g font-size="4.4">
<text x="299.9" y="212.7">GRAPHIC SCALE</text>
<text x="298.8" y="220.1">40</text>
<text x="305.2" y="220.1">35</text>
<text x="311.5" y="220.1">30</text>
<text x="317.9" y="220.1">25</text>
<text x="324.2" y="220.1">20</text>
<text x="330.6" y="220.1">15</text>
<text x="336.9" y="220.1">10</text>
<text x="362.3" y="220.1">10</text>
<text x="375" y="220.1">20</text>
<text x="387.7" y="220.1">30</text>
<text x="400.4" y="220.1">40</text>
<text x="326.4" y="235.4">Facilities Management and Services</text>
</g>
<g font-size="3.5">
<text x="301.6" y="267.4">BY</text>
<text x="330.4" y="267.4">DATE</text>
<text x="349.3" y="267.4">SCALE</text>
<text x="370.2" y="267.4">SEQUENCE</text>
<text x="391.5" y="267.4">DWG#</text>
<text x="405.2" y="267.4">REVISION</text>
<text x="301.6" y="272.1">K.SCHAFER</text>
<text x="331.3" y="272.1">6/7/2006</text>
<text x="349.3" y="272.1">1&quot;=20'</text>
<text x="376.2" y="272.1">2</text>
<text x="381.2" y="272.1">4</text>
<text x="391.5" y="272.1">3621FA</text>
<text x="405" y="272.1">3/23/2017</text>
</g>
<text font-size="3.3" x="328" y="239.9">(937) 775-2587 - facilities_planning@wright.edu</text>
</svg>
